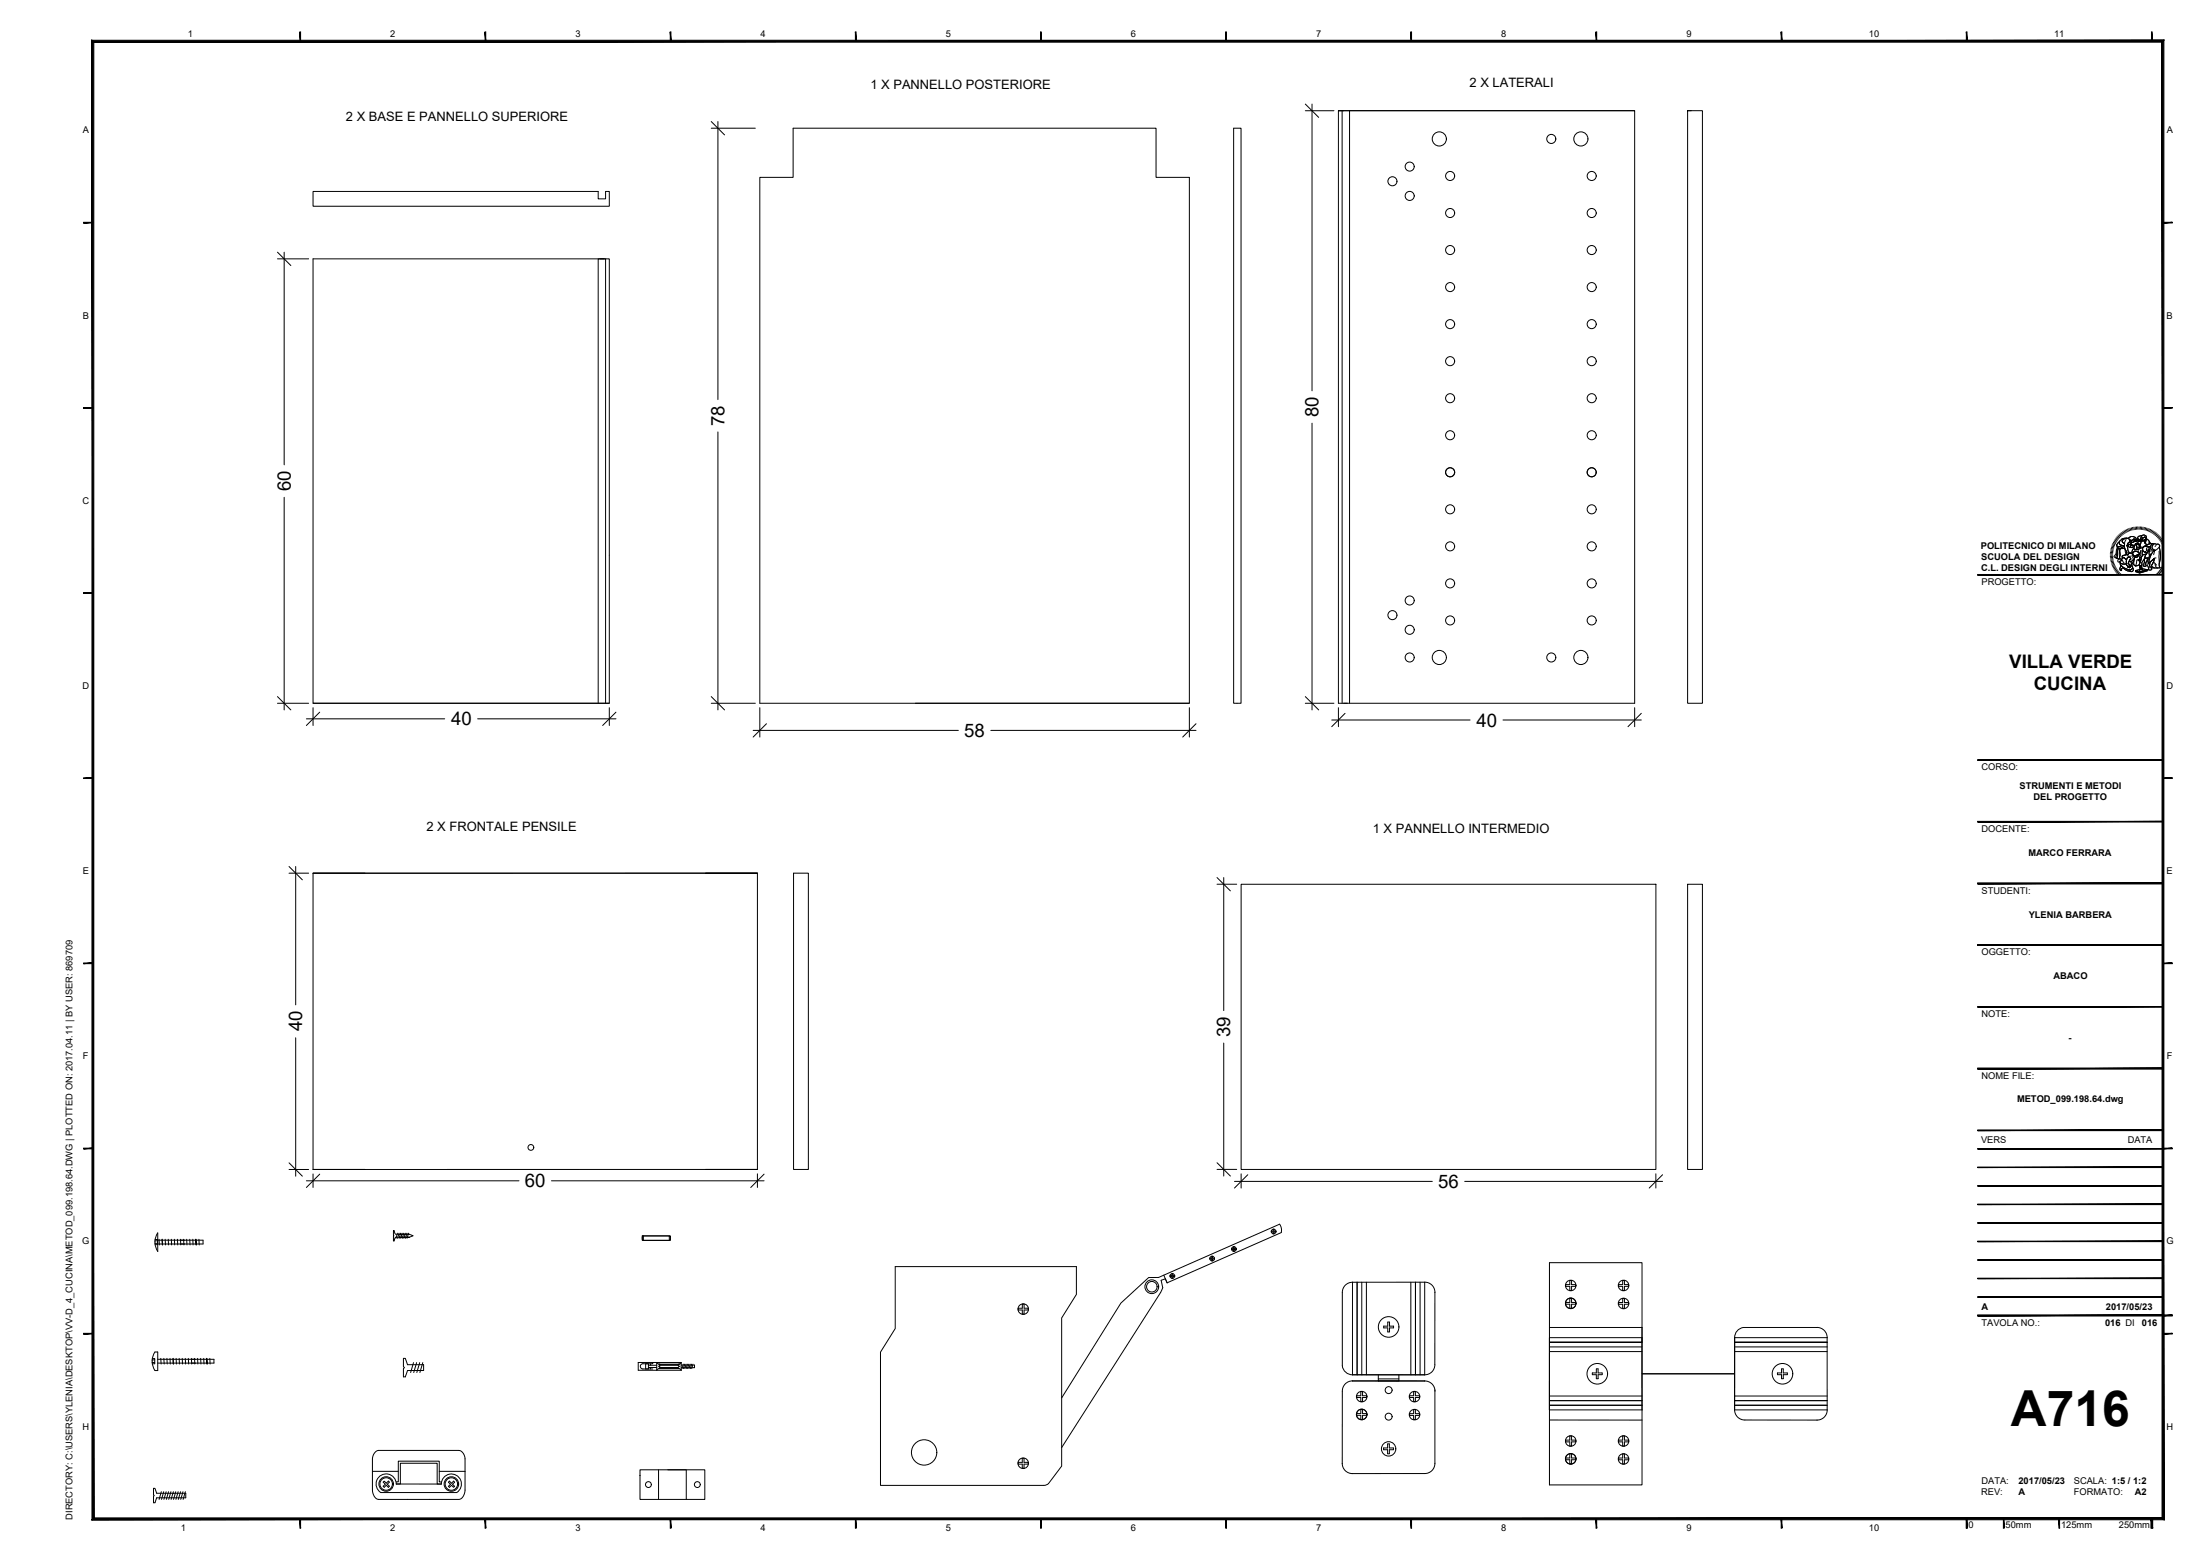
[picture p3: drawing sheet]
<svg xmlns="http://www.w3.org/2000/svg" width="594mm" height="420mm" viewBox="0 0 594 420" stroke-linecap="round" stroke-linejoin="round" font-family="sans-serif">
<!-- layer: VITI E CERNIERE -->
<g fill="none" stroke="#000" stroke-width=".27">
<path d="M41.9 335h.6M41.9 335.7h.6M41.9 334.7h.6v1.4h-.6M42.6 334.9h7.3M42.6 335.9h7.3M42.6 332.9v5a4.5 4.5 0 0 1 0-5zM43 334.6v1.6M43.8 334.6l.1 1.6M44.6 334.6l.1 1.6M45.4 334.6l.1 1.6M46.3 334.6v1.6M47.1 334.6l.1 1.6"/>
<path d="M47.9 334.6l.1 1.6M48.7 334.6l.1 1.6M48.8 334.9h6v1h-6M49.6 334.6l.1 1.6M50.4 334.6l.1 1.6M51.2 334.6l.1 1.6M52.1 334.6v1.6M53 336.2l-.1-1.6 .1 1.6M53.7 334.6l.1 1.6M107.3 333l-.4 1.4M107.8 333l-.4 1.4M107.9 334.1h2.6h-3.7l-.4 1h-.2l.2-1.4-.2-1.4h.2l.4 1h3.7l1.1 .4-1.1 .4"/>
<path d="M107.9 333.3h2.6M108.2 333l-.4 1.4M108.6 333l-.4 1.4M109 333l-.4 1.4M109.5 333l-.4 1.4M109.9 333l-.4 1.4M110.3 333l-.4 1.4M173.4 333.7h7.6v1.2h-7.6zM173.7 333.7h7v1.2h-7M173.7 333.7l-.3 .3v.6l.3 .3M173.7 333.7v1.2M180.7 333.7l.3 .3v.6l-.3 .3"/>
<path d="M326.7 339.7v.3h.5l.1 .4 .1-.4h.5v-.3M326.7 339.7h.5l.1-.5 .1 .5h.5M332.6 337.2h.5v-.5h.2v.5h.5v.2h-.5v.5h-.2v-.5h-.5zM343.3 332.6v-.2h.5l.1-.5 .1 .5h.5v.2M343.3 332.7h.5l.1 .4 .1-.4h.5M241.7 342h49v7.5l-4 6.4v40l-3.8 4.9-1 .3h-44.1v-36l3.9-6.4zM276.1 352.2h.4v1.1l1.1-.1v.5h-1.1v1.1h-.4v-1.1h-1.1v-.4h1.1zM314.3 344.3l.9 2.1M315.2 346.4l30.8-13.6v-.9l-.2-.9-.3-.4-32.6 14.3-2.7 .1-7.5 6.9-16 25.6M315.2 346.4l-.5-1.1-1.2 .4 .5 2-.6 1.3-26.7 41.9M316 344.4h.5l.1-.5 .1 .5 .5 .1-.5 .2v.5l-.2-.1v-.4h-.5M316 344.4v.3"/>
<path d="M362.5 349v19.8a2.74 2.74 0 0 0 2.7 2.4M365.3 346.2a2.74 2.74 0 0 0-2.8 2.8M366.5 346.2v25M367.7 346.2v25M369 346.2v25M374.7 357h.5v1.1h1.1v.5h-1.1v1h-.5v-1h-1v-.5h1zM381 346.2v25M382.2 346.2v25M383.5 346.2v25M384.7 346.2a2.74 2.74 0 0 1 2.8 2.8M387.5 348.9v19.5a2.74 2.74 0 0 1-2.8 2.8M418.4 341h25v60h-25z"/>
<path d="M418.4 358.5h25v4h-25h25M422.8 346.9h1.1v-1.1h.3h.2v1.1h1.1v.3v.1h-1.1v1.1h-.5v-1.1h-1.1zM422.8 351.7h1.1v-1.1h.3h.2v1.1h1.1v.3v.2h-1.1v1l-.5 .1v-1.1h-1.1zM437.1 346.9h1.1v-1.1h.5v1.1h1v.4h-1v1.1h-.5v-1.1h-1.1zM437.1 351.7h1.1v-1.1h.5v1.1h1v.5h-1v1.1h-.5v-1.1h-1.1zM41.1 367.2h.7M41.1 367.9h.7M41.1 366.9h.7v1.4h-.7M41.8 365.1h.8v5h-.8a4.5 4.5 0 0 1 0-5zM42.6 367h10.2M42.6 368.1h10.2M43.4 366.8l.1 1.5"/>
<path d="M44.2 366.8l.1 1.5M45.1 366.8l.1 1.5M45.9 366.8l.1 1.5M46.7 366.8l.1 1.5M47.6 366.8v1.5M48.4 366.8l.1 1.5M49.2 366.8l.1 1.5M50 366.8l.1 1.5M50.9 366.8v1.5M51.7 366.8l.1 1.5M51.7 367h6.1v1.1h-6.1M52.5 366.8l.1 1.5"/>
<path d="M53.4 366.8v1.5M54.2 366.8l.1 1.5M55 366.8l.1 1.5M55.9 368.3l-.1-1.5 .1 1.5M56.7 366.8v1.5M108.9 366.8h.5l.7 1.7h4.3v1.6h-4.3l-.7 1.7h-.5v-2.2l.3-.3-.3-.3zM111.7 367.9l-.8 2.7M112.5 367.9l-.8 2.7M113.3 367.9l-.7 2.7M114.2 367.9l-.8 2.7M174.3 369.7v-1.4h.8v1.4M175.1 369.3h2.2"/>
<path d="M175.1 368.7h2.2M175.7 368.3v.4M175.7 369.3v.4M176.3 369.7l-2.7-.1a.7 .7 0 0 1-.7-.6 .7 .7 0 0 1 .7-.7h2.7v-.4h-4v2.1h11.6M176.3 367.9h7.6M177.9 369.6l5.5-.1 .6 .5M177.9 368.9l.3 .3 4.8 .1M177.9 368.9h.1M177.9 368.4h.1M177.9 368.4h5.4M177.9 368.3l-.6-.4v2.1l.6-.5M178 368.4l.2 .1h4.8"/>
<path d="M183 368.7l-4.8-.1-.3 .3M183 369.4h-4.8l-.2 .1M183.1 368.6l.3 .3M183.1 369.4l.2 .1M183.3 368.4l-.2 .1M183.3 368.9h.1M183.3 368.4h.1M183.4 368.9l-.3 .3M183.9 368.6h3.6v.7h-3.6M183.9 367.9v2.1M184 367.9l-.6 .4M184.5 368.4l-.3 1.2"/>
<path d="M184.9 368.4l-.4 1.2M185.3 368.4l-.4 1.2M185.6 368.4l-.3 1.2M186 368.4l-.3 1.2M186.4 368.4l-.4 1.2M186.8 368.4l-.4 1.2M187.1 368.4l-.3 1.2M365.2 372.9h19.5a2.74 2.74 0 0 1 2.8 2.8M365.2 371.2h19.5M365.2 371.2v-25h19.6l-.1 25M365.2 372.9a2.74 2.74 0 0 0-2.7 2.8v19.5M367.5 375.8h.4v1.1h1.1v.5h-1.1v1h-.4v-1h-1.1v-.5h1.1z"/>
<path d="M372.2 372.3h5.5M372.2 371.2v1.7M377.7 371.2v1.7M380.6 377.4h1.1v1M380.7 376.9v.5M381.7 375.8v1.1h-1.1M381.7 375.8h.5v1.1h1.1v.3v.2h-1.1v1h-.5M387.5 375.3v19.9M418.4 379.5h25M418.4 378.2h25M418.4 377h25M418.4 363.7h25"/>
<path d="M418.4 361.2h25v19.5M418.4 365h25M430 371.2h1.1v1.1M430 370.7v.5M431.1 369.6v1.1h-1.1M431.1 372.3h.5M431.1 369.6h.5M431.5 369.6v1.1h1.1M432.6 371.2h-1.1v1.1M432.6 370.7v.5M443.4 371h25M468.4 379.5h25"/>
<path d="M468.4 362.5h25M468.4 361.2h25v19.5M468.4 378.2h25M468.4 377h25M468.4 363.7h25M468.4 365h25M468.4 361.2v19.5M468.4 361.2a2.73 2.73 0 0 1 2.4-2.7l19.8-.1a2.74 2.74 0 0 1 2.8 2.8M480 371.2h1.1v1.1M480 370.7v.5M481.1 369.6v1.1h-1.1M481.1 372.3h.4"/>
<path d="M481.1 369.6h.4M481.5 369.6v1.1h1.1M482.6 370.7v.5M482.6 371.2h-1.1v1.1M100.6 397.3h7M101.3 392.1l1-.4h21.6a2.26 2.26 0 0 1 1.7 2.2v8.5a2.44 2.44 0 0 1-1.7 2.5h-21.6a2.43 2.43 0 0 1-1.7-2.5v-8.6l.3-1zM118.6 397.3h7M121.4 399.9l.5 .6 .6-.6 .3 .3-.6 .6 .6 .5-.3 .3-.6-.5-.5 .5-.3-.3 .6-.5-.6-.6zM172.8 396.9h17.5v8h-17.5zM177.8 396.9v8M180.3 396.9h5v8M275 394.9h1.1v-1.1h.3h.1v1.1h1.1v.3v.2h-1.1v1h-.4v-1l-1.1-.1z"/>
<path d="M362.5 395.1a2.74 2.74 0 0 0 2.7 2.8M366.4 381.7h1.1v-1.1h.4v1.1h1.1v.5h-1.1v1.1h-.4v-1.1h-1.1zM373.6 391.5h1.1v1M373.6 391v.5M374.7 389.9v1.1h-1.1M374.7 389.9h.5M374.7 392.5h.5M375.2 389.9v1.1h1.1v.3v.2h-1.1v1M380.6 382.2h1.1v1.1M380.7 381.7v.5M381.7 380.6v1.1h-1.1M381.7 380.6h.5v1.1h1.1v.3v.2h-1.1v1.1h-.5"/>
<path d="M384.7 397.9h-19.5M387.5 395.1a2.74 2.74 0 0 1-2.8 2.8M418.4 380.7h25M418.4 383.4l25 .1M422.8 388.9h1.1v-1.1h.3h.2v1.1h1.1v.3v.1h-1.1v1.1h-.5v-1.1h-1.1zM422.8 393.7h1.1v-1.1h.3h.2v1.1h1.1v.3v.2h-1.1v1h-.5v-1h-1.1zM437.1 388.9h1.1v-1.1h.5v1.1h1v.4h-1v1.1h-.5v-1.1h-1.1zM437.1 393.7h1.1v-1.1h.5v1.1h1v.5h-1v1.1h-.5v-1.1h-1.1zM490.6 383.5a2.74 2.74 0 0 0 2.8-2.8h-25a2.74 2.74 0 0 0 2.8 2.7l19.5 .1M41.5 401.9h.3l.5 1.3h7.9v1.2h-7.9l-.5 1.4h-.3v-1.7l.2-.3-.2-.2zM43.6 402.8l-.6 2.1M44.2 402.8l-.6 2.1"/>
<path d="M44.9 402.8l-.6 2.1M45.5 402.8l-.6 2.1M46.2 402.8l-.6 2.1M46.7 403.2h.1M46.8 402.8l-.6 2.1M47.5 402.8l-.6 2.1M48.1 402.8l-.6 2.1M48.8 402.8l-.6 2.1M49.4 402.8l-.6 2.1M50.1 402.8l-.6 2.1M103.5 400.2l.3-.3 .5 .6 .6-.6 .2 .3-.5 .6 .5 .5-.2 .3-.6-.6-.5 .6-.3-.3 .5-.5zM107 400.7h1.1v-5.6h10v5.6h1.1"/>
<path d="M107 400.1h.6v-5.5h11v5.6h.6M107 400.7h12.2M107 400.7a2.73 2.73 0 0 0-4-2.4 2.73 2.73 0 0 0-.2 4.7h20.5a2.72 2.72 0 0 0-.1-4.6 2.72 2.72 0 0 0-4 2.3"/>
<circle cx="327.3" cy="339.8" r=".64"/>
<circle cx="333.2" cy="337.3" r=".64"/>
<circle cx="343.9" cy="332.5" r=".64"/>
<circle cx="276.3" cy="353.5" r="1.42"/>
<circle cx="311" cy="347.4" r="1.86"/>
<circle cx="311" cy="347.4" r="1.42"/>
<circle cx="316.6" cy="344.5" r=".64"/>
<circle cx="375" cy="358.3" r="2.78"/>
<circle cx="424.1" cy="347.1" r="1.42"/>
<circle cx="424.1" cy="351.9" r="1.42"/>
<circle cx="438.4" cy="347.1" r="1.42"/>
<circle cx="438.4" cy="352" r="1.42"/>
<circle cx="367.7" cy="377.1" r="1.42"/>
<circle cx="375" cy="375.4" r=".94"/>
<circle cx="382" cy="377.1" r="1.42"/>
<circle cx="431.3" cy="371" r="2.78"/>
<circle cx="481.3" cy="371" r="2.78"/>
<circle cx="249.5" cy="392.2" r="3.4"/>
<circle cx="276.3" cy="395.1" r="1.42"/>
<circle cx="367.7" cy="381.9" r="1.42"/>
<circle cx="375" cy="391.2" r="1.94"/>
<circle cx="375" cy="382.5" r=".94"/>
<circle cx="382" cy="382" r="1.42"/>
<circle cx="424.1" cy="389.1" r="1.42"/>
<circle cx="424.1" cy="393.9" r="1.42"/>
<circle cx="438.4" cy="389.1" r="1.42"/>
<circle cx="438.4" cy="394" r="1.42"/>
<circle cx="104.3" cy="400.7" r="1.96"/>
<circle cx="104.3" cy="400.7" r="1.69"/>
<circle cx="121.9" cy="400.7" r="1.96"/>
<circle cx="121.9" cy="400.7" r="1.69"/>
<circle cx="175.1" cy="400.9" r=".79"/>
<circle cx="188.3" cy="400.9" r=".79"/>
</g>
<!-- layer: ARREDI -->
<g fill="none" stroke="#000" stroke-width=".27">
<path d="M333.1 34.6h2v155.3h-2zM361.4 29.9h80v160h-80zM361.4 29.9h80M362.4 29.9v160M364.4 29.9v160M455.7 29.9h4v160h-4zM455.7 29.9h1M84.5 51.7h77v2h2v-2h1v4h-80zM162.1 69.9h1M84.5 189.9h80v-120h-80v120h80M161.5 189.9v-120h2v120M247.2 189.9h74v-142h-9v-13.3h-98v13.3h-9v142h116"/>
<path d="M84.5 235.8h120v80h-120zM190.5 235.8h14h-120M214.3 235.8h4v80h-4zM335.1 238.8h112.1v77h-112.1zM455.7 238.8h4v77h-4z"/>
<circle cx="388.7" cy="37.5" r="1.91"/>
<circle cx="418.9" cy="37.5" r="1.22"/>
<circle cx="426.9" cy="37.5" r="1.91"/>
<circle cx="376" cy="48.9" r="1.22"/>
<circle cx="380.7" cy="45" r="1.22"/>
<circle cx="380.7" cy="52.9" r="1.22"/>
<circle cx="391.6" cy="47.5" r="1.22"/>
<circle cx="391.6" cy="57.5" r="1.22"/>
<circle cx="429.8" cy="47.5" r="1.22"/>
<circle cx="429.8" cy="57.5" r="1.22"/>
<circle cx="391.6" cy="67.5" r="1.22"/>
<circle cx="391.6" cy="77.5" r="1.22"/>
<circle cx="429.8" cy="77.5" r="1.22"/>
<circle cx="429.8" cy="67.5" r="1.22"/>
<circle cx="391.6" cy="97.5" r="1.22"/>
<circle cx="391.6" cy="87.5" r="1.22"/>
<circle cx="429.8" cy="97.5" r="1.22"/>
<circle cx="429.8" cy="87.5" r="1.22"/>
<circle cx="391.6" cy="117.5" r="1.22"/>
<circle cx="391.6" cy="107.5" r="1.22"/>
<circle cx="429.8" cy="117.5" r="1.22"/>
<circle cx="429.8" cy="107.5" r="1.22"/>
<circle cx="391.6" cy="127.5" r="1.22"/>
<circle cx="391.6" cy="137.5" r="1.22"/>
<circle cx="429.8" cy="127.5" r="1.22"/>
<circle cx="429.8" cy="137.5" r="1.22"/>
<circle cx="391.6" cy="157.5" r="1.22"/>
<circle cx="391.6" cy="147.5" r="1.22"/>
<circle cx="429.8" cy="147.5" r="1.22"/>
<circle cx="429.8" cy="157.5" r="1.22"/>
<circle cx="376" cy="166.1" r="1.22"/>
<circle cx="380.7" cy="162.1" r="1.22"/>
<circle cx="380.7" cy="177.5" r="1.22"/>
<circle cx="380.7" cy="170.1" r="1.22"/>
<circle cx="388.7" cy="177.5" r="1.91"/>
<circle cx="391.6" cy="167.5" r="1.22"/>
<circle cx="418.9" cy="177.5" r="1.22"/>
<circle cx="426.9" cy="177.5" r="1.91"/>
<circle cx="429.8" cy="167.5" r="1.22"/>
<circle cx="143.4" cy="309.8" r=".78"/>
</g>
<!-- layer: G-ANNO-LOGO -->
<g fill="none" stroke="#000" stroke-width=".27">
<path d="M569.8 149.9h.7M569.8 149.5l.7 .1M569.9 149.2h.7M569.9 148.8l.7 .1M570 148.5l.6 .1M570 148.1l.7 .2M570.1 147.8l.7 .2M570.2 147.4l.7 .3M570.4 147.1l.6 .2M570.5 146.8l.6 .2M570.5 150.2h-.7M570.5 150.5l-.6 .1"/>
<path d="M570.6 150.9l-.7 .1M570.6 151.2l-.6 .1M570.7 146.4l.6 .4M570.7 151.5l-.7 .2M570.8 151.8l-.7 .2M570.8 146.1l.6 .4M570.9 152.1l-.7 .2M571 152.4l-.6 .3M571 145.8l.6 .4M571.1 152.7l-.6 .3M571.2 145.5l.6 .4M571.3 153l-.7 .3"/>
<path d="M571.4 153.3l-.6 .3M571.4 145.2l.6 .5M571.6 153.6l-.6 .3M571.7 145l.5 .4M571.7 147.5l.7 .1a.85 .85 0 0 0 1.3-.1l.1 .6h-1a.79 .79 0 0 1-1.1-.5zM571.8 147.5v.5M571.8 153.9l-.6 .3M571.9 144.7l.5 .5M571.9 148l-.3 .6-.1 1.4-.3 .6 .4 .1M571.9 154.1l-.5 .4M572 146.5l.4-.2-.1 .3a.83 .83 0 0 0 1 .8l.3 .1-.5 .3-1-.1a.51 .51 0 0 1-.5-.5 .51 .51 0 0 1 .3-.5zM572.1 148.1h.5l-.2 .5 .1 1.2-.1 1-.2 .1a.44 .44 0 0 1-.5-.1 .44 .44 0 0 1 .1-.6l.1-1.6z"/>
<path d="M572.1 144.4l.5 .5M572.1 154.4l-.5 .4M572.2 148.1l-.3 .4-.1 1.4-.2 .8 .7 .2M572.4 154.6l-.5 .5M572.4 144.2l.5 .5M572.4 151.6v.1a1.23 1.23 0 0 0 1.8 .5M572.4 146.1l.7-.6 1.3-.2a1 1 0 0 0-1.3 1l.6 .4v.8l-.6-.2a.67 .67 0 0 1-.8-.7zM572.5 152l.6 .3 1.1-.1 .4 .7-.1 .2 .3-.2 .2 .4-.1-.5 .3 .4-.1-.5 .4 .2-.8-.7 .3-.7 .4 .1 .3 1a.88 .88 0 0 1-.2 1.2 .88 .88 0 0 1-1.2-.1l-1.6-1zM572.5 152l.1 .6 .8 .6 1.9 .9M572.6 154.9l-.5 .4M572.6 148.1h1.2l.5 1.2v.4l-.4 .2a.61 .61 0 0 0-.8 .7l.2 .1-.4 .4a.55 .55 0 0 1-.5-.8v-1.7zM572.6 148.1l-.2 .6v2.2"/>
<path d="M572.7 144l.4 .5M572.7 152.7l1.6 1a1.02 1.02 0 0 0 1.6-.4 .66 .66 0 0 1 0 .9 .66 .66 0 0 1-.9 0l-1.3-.5a.44 .44 0 0 0-.5-.3 .44 .44 0 0 0-.4 .4l.1 .2-.3 .1a.91 .91 0 0 1 0-1.3zM572.7 152.7l-.1 .2a.82 .82 0 0 0 0 1.2l.4-.2-.3-.2a.51 .51 0 0 1 .5-.3 .51 .51 0 0 1 .5 .3l.9 .5a1.04 1.04 0 0 0 1.5-.2l-.2-.7M572.8 155.1l-.4 .5M572.9 151.1a.5 .5 0 0 0-.8-.1 .5 .5 0 0 0 .1 .8 .61 .61 0 0 1 .5-.4 .61 .61 0 0 1 .6 .3l.3 .2M573 143.7l.4 .6M573.1 155.3l-.5 .5M573.1 150.8l.4-.3 .2 .2a.73 .73 0 0 1 .5 1v.5a1.2 1.2 0 0 1-1.8-.5l.6-.3-.1-.3zM573.1 150.1l1.2-.4 .3 .1 .2-.4 .5-.1 .6 .2 .2 .4a.98 .98 0 0 1 .1 1.2 .98 .98 0 0 1-1.2 .4l.1-.2a.47 .47 0 0 0 0-.8 .47 .47 0 0 0-.7 .3l-.2 .4-.7-.7a.29 .29 0 0 1-.4 .1 .29 .29 0 0 1 0-.5zM573.2 143.5l.4 .6M573.3 145.8a1 1 0 0 1 1-.5 1 1 0 0 1 .8 .9l-.3 .4a1 1 0 0 0-.2 1.5 .96 .96 0 0 0 .7 1.2l-.5 .1-.1 .4a.37 .37 0 0 1-.5-.2 .37 .37 0 0 1 .1-.4l-.6-1.3v-1.2l-.6-.4zM573.3 155.5l-.4 .5"/>
<path d="M573.4 150.4l.8 .8M573.5 150.5l-.5 .5v.4M573.5 143.3l.4 .6M573.6 155.7l-.4 .5M573.7 148.1l-2-.1-.3 1.5-.5 .8 .2 .3M573.9 143.2l.3 .6M573.9 155.9l-.4 .5M573.9 148.4l.2 1.4M574.1 145.7l-.4 1 .1 1.5 .4 .7 .2 1 .3-.1 .1-.4 .5-.1a1.04 1.04 0 0 1-.8-1.4 1.48 1.48 0 0 1 .6-1.7 1.04 1.04 0 0 0-1.4-.9l-.7 .3-.6 .5-.1 .5a.81 .81 0 0 0 1 .8l.3 .1-.5 .3-.5-.2-.5 .1a.51 .51 0 0 1-.5-.5 .51 .51 0 0 1 .3-.5l.4-.4M574.1 156l-.3 .6M574.2 143l.3 .6M574.3 149.7l-.4 .2a.6 .6 0 0 0-.8 .7l.2 .1"/>
<path d="M574.4 145.3a.87 .87 0 0 0-1 .2 .87 .87 0 0 0-.1 1l.4 .2M574.4 156.2l-.3 .6M574.5 150.6a.45 .45 0 0 1 .6-.1 .45 .45 0 0 1 .1 .6l-.5 1.1 .8 .7-.4-.2 .1 .5-.3-.4 .1 .5-.2-.4-.3 .2 .1-.2-.4-.5v-1zM574.5 142.9l.3 .6M574.6 150.5a.47 .47 0 0 1 .7 .1 .47 .47 0 0 1-.2 .7l-.4 .9 .8 .7-.4-.2 .1 .5-.3-.4 .1 .5-.2-.4-.3 .3 .1-.2-.4-.6v-1.2zM574.6 146.7l1-.4-.1 .5-1.2 .5zM574.6 147.2l.8-.3 .3 .2-.4 .3 .2 .4a.61 .61 0 0 1-.9-.6zM574.7 147.2a.57 .57 0 0 0 .8 .6M574.7 156.3l-.3 .6M574.8 145.4l.7-.5 1 .2a.3 .3 0 0 1 .3 .3 .3 .3 0 0 1-.4 .2l-.2-.1-.6 .4-.5-.1M574.8 142.7l.3 .7M574.9 145.1l1.1-.2 .7 .4a.22 .22 0 0 1 .1 .2 .22 .22 0 0 1-.2 .2l-.4-.2-.7 .4-.8-.5z"/>
<path d="M575 156.4l-.2 .7M575.1 145.7l.6 .2 .6-.4 .3 .2-.2 .5-.4 .3-.5-.2-.5 .1zM575.2 142.6l.2 .7M575.3 149.3l.6 .2 .4 .7a.76 .76 0 0 1-.3 1.1M575.3 156.5l-.2 .7M575.4 147.2h.8l-.2 .2a.38 .38 0 0 1-.4 .5 .38 .38 0 0 1-.3-.6zM575.4 151.6l.3 1a.79 .79 0 0 1 0 1 .79 .79 0 0 1-.8 .3M575.4 146.9l.3 .2M575.5 150.2l-.8 .2M575.5 146.6v.2l-1.1 .5M575.5 142.5l.2 .7M575.6 146.3l-.4 .5"/>
<path d="M575.6 156.6l-.1 .7M575.7 149.9l.7 .5M575.8 147.2a.34 .34 0 0 0-.5 .3 .34 .34 0 0 0 .5 .3 .34 .34 0 0 0 .2-.4l.2-.2-.6 .1M575.8 150.3a.7 .7 0 0 1 .2 1 .7 .7 0 0 1-1 .2M575.9 149.5v-.2l.6-.5 1 .3 .1 .2a.27 .27 0 0 1 .1 .5 .27 .27 0 0 1-.4 0l-1 .4 .6 .4 .4-.3 .4-.8-.2-.4-1.1-.3-.5 .7h-.2l.2-1.1 .3-.3 .2 .2h1.1l.5-.3v-.4l.6 .2v.5a.61 .61 0 0 1-.2 .9l.2 .8-.3 .4-.5 .3-.1 .4-.4 .1 .3 .2 .3-.1-.1 .4 .2-.2-.3 1.1a.96 .96 0 0 1-1.5-.1l-.4-.4 .4-.5 .2-1.1M575.9 149.3l.6-.5 .5 .1 .6 .4a.32 .32 0 0 1 .1 .4 .32 .32 0 0 1-.5 .1l-.3 .1a.49 .49 0 0 1-.5 .4 .49 .49 0 0 1-.4-.5zM575.9 142.4l.1 .7M575.9 152.1l.8 .7M576 156.7l-.2 .7M576.1 146.2v.1M576.2 145.8l.1 .1M576.2 151.5v1"/>
<path d="M576.2 148.1a1.29 1.29 0 0 0-.5 1.3M576.2 142.4l.1 .6M576.2 145.9h.1M576.3 156.8l-.1 .7M576.3 150.2l1.2-.4-.2 .5-.4 .2-.5-.1zM576.3 151l-.3 .9-.4 .4M576.4 150.3v.1M576.6 146l.7-.1a.23 .23 0 0 1 .3 .2 .23 .23 0 0 1-.3 .3zM576.6 142.3l.1 .7M576.6 145.7l-.2 .5-.4 .3-.5-.2-.5 .1M576.6 146.9l.8-.2 .3 .2 .3 .8a.23 .23 0 0 1 0 .3 .23 .23 0 0 1-.4 0 .23 .23 0 0 1 .1-.3l-.1-.7a.44 .44 0 0 0-.7-.2 .44 .44 0 0 0 0 .7l.1 .1a.43 .43 0 0 1 .1 .5 .43 .43 0 0 1-.4 .3l-.6-.3zM576.6 156.8l-.1 .7"/>
<path d="M576.7 154.1l2-.5 1.1 .2-2 .6zM576.7 154.1l1.1 .3v.3l-1.1-.3zM576.9 146.8l.7 .1 .1 .5a.64 .64 0 0 1 0 .7 .64 .64 0 0 1-.7 .2zM576.9 142.3l.1 .7M576.9 156.9v.6M577 145.9v-.3a.52 .52 0 0 1 .8 .5l-.2 .1M577 151.2l-.3 1.6 1-.2M577 150.3v.1M577 145.6a.53 .53 0 0 1 .8 .5l-.2 .1-.2-.3v.1l-.4-.1zM577.1 150l.1 .1M577.1 150.2l.1 .1M577.1 150v.1"/>
<path d="M577.2 147.1h.1M577.3 147l-.2 .1M577.3 156.9l-.1 .7M577.3 142.3v.6M577.3 146a.45 .45 0 0 0-.7 .1h.2a.37 .37 0 0 0 .4 .3 .37 .37 0 0 0 .4-.3l-.2-.2v.2M577.4 148.4v.6M577.4 151.1h.3l.2-.5 .4-.2-.4 1.3v-.4l-.3 .1zM577.5 149.8l-.2 .5-.4 .2-.5-.3M577.5 146.9l.2 .3-.1 .1M577.6 156.9v.7M577.6 147a.43 .43 0 0 0-.7-.2 .43 .43 0 0 0 0 .7 .49 .49 0 0 1 0 .9 .49 .49 0 0 1-.7-.5l.4-.9 .7-.4 .4 .3 .3 .8a.24 .24 0 0 1-.1 .4 .24 .24 0 0 1-.3-.3M577.6 142.3v.6"/>
<path d="M577.7 147.4h-.2M577.7 147.2a.41 .41 0 0 1-.1 .6 .41 .41 0 0 1-.5-.1h-.1M577.7 148.1l-.3 .2h-.4M577.8 154.4l2-.6v.3l-2 .6zM577.8 154.4v.3M577.8 146.1l.1-.1a.97 .97 0 0 1 0 1.2M577.9 150.6h.1M577.9 151.2l-.1 .5 .2-.2M577.9 156.9v.7M577.9 145.6l.1 .5M578 147.6l-.1-.4a.85 .85 0 0 0 0-1.2l-.5-.4a.45 .45 0 0 1-.1-.6 .45 .45 0 0 1 .5-.2 .27 .27 0 0 1 .5-.1 .27 .27 0 0 1-.1 .4v1.2l.2-.1v-.5a.4 .4 0 0 0 .3 .4 .4 .4 0 0 0 .5-.2l-.1 .7 .2-.1 .4 .6-1.1 .7M578 142.3l-.1 .6"/>
<path d="M578 151l-.1 .2-.1-.2M578 148.6l-.1 1.4M578 147.9l.5 .2M578.1 152.7l.2-.1 .1 1.1-.2-.6-.4 .7zM578.2 149.8l-.4 .4v.4M578.2 156.8l.1 .7M578.3 150.4l-.4 .2-.2 .5-.4 .1 .3 .2 .2-.1M578.3 148.7l-.4 .9M578.3 142.3v.7M578.4 144.7h-.5a.61 .61 0 0 0-.7 .8M578.4 144.6l.7-.1 .5 .5v.8l-.4 .9v-.8l.2-.4a.36 .36 0 0 0-.1-.5 .36 .36 0 0 0-.5 .1l-.2 .1-.2 1-.2 .1-.1-.9zM578.4 145.7l.3 .4 .5-.2"/>
<path d="M578.4 144.6l.7-.1 .5 .5v.8l-.4 .9 .2-1.3a.3 .3 0 0 0-.1-.4 .3 .3 0 0 0-.4 .1l-.3 .1-.2 1-.2 .1-.1-.9zM578.5 156.8l.2 .7M578.6 147.8l.2-.1a1.61 1.61 0 0 1 1.9 .2l-.3 .8a1.01 1.01 0 0 1-1.2 .6l-.6-.8zM578.6 145.2l.4-.1a.29 .29 0 0 1 .4 0 .29 .29 0 0 1 0 .4l-.2 .4a.4 .4 0 0 1-.4 .2 .4 .4 0 0 1-.4-.4zM578.6 145.5h.2M578.6 149.8l.9-.1-.7 1.6a1.56 1.56 0 0 0-.5 1.4h-.2l-.2 .6-.2-1zM578.6 149.8l-.9 2.6 .2 .9-.1 .9 .4-1.1 .3 .9-.2-1.4-.4 .7M578.7 142.3l-.1 .7M578.7 145.9l.1 .1M578.7 148.8a.64 .64 0 0 0-.1 1l1-.2 .4-.5M578.7 145.5v.1M578.8 145.8h.1"/>
<path d="M578.9 156.8l.1 .6M579.1 142.4l-.2 .7M579.1 145.6l.2 .1M579.1 150.8l.8-.1-.5 1.3 .2 .7-.4 .2-.4-.1zM579.1 145.7h.1M579.2 156.7l.1 .6M579.3 146.5l.4 .6M579.4 148.9v.1M579.4 142.5l-.2 .6M579.4 147.4v-.1a2.35 2.35 0 0 1 1.9-.5l-.7 1zM579.5 149.7l-.7 1.6a1.3 1.3 0 0 0-.4 1.4h-.1M579.5 156.6l.2 .7"/>
<path d="M579.5 148.9h-.3M579.6 145.5a1.28 1.28 0 0 1 .9 1l.3 .3-.4 .1a.63 .63 0 0 1-.8 .1 .63 .63 0 0 1-.2-.9zM579.6 145.5l.5 .4 .4 .6M579.6 149.2h-.1M579.7 142.6l-.1 .6M579.8 156.5l.2 .6M579.8 153.8v.3l-2 .6-1.1-.3v-.3l1.1 .3 2-.6a5.9 5.9 0 0 0-3.1 .3M580.1 142.7l-.2 .6M580.1 156.4l.3 .6M580.1 148.8h.3l-.1 .8a.65 .65 0 0 1-.4 1.1l-.8 .1 .3-1.1zM580.2 148.5l-.1 .4M580.2 147.6h.3l.2 .4"/>
<path d="M580.2 146.4l.5 .4M580.3 150.6l-.4 .1a.74 .74 0 0 0-.7 .2 .74 .74 0 0 0-.1 .8l-.3 1.1 .4 .1a.43 .43 0 0 0 .2-.7l.5-1.5M580.3 152l-.1 .3 .3 .1M580.4 156.3l.3 .6M580.4 142.8l-.2 .7M580.4 148.8v1.3l-.3 .9a1.81 1.81 0 0 0-.1 2.1l.2 .2M580.6 151.8l1.1-1-.5 1.6a1.26 1.26 0 0 0-.2 1.4h-.1a.46 .46 0 0 1-.7 .1 .46 .46 0 0 1 .1-.7zM580.6 147.8a1.05 1.05 0 0 1 1.7-.8 .56 .56 0 0 1 .8 .2 .56 .56 0 0 1-.2 .8l-.3 .2a1.09 1.09 0 0 1-1.9-.2M580.7 148l-.6 .7a.58 .58 0 0 1-.4 .6 .58 .58 0 0 1-.6-.3h-.2a.75 .75 0 0 1 0-1.3l.5-.2a.33 .33 0 0 1 .4 .2 .33 .33 0 0 1-.2 .4l.1 .2a.24 .24 0 0 0 .1 .3 .24 .24 0 0 0 .3-.2l.2-.3-.1-.5-.7-.2-.8 .4-.1 .5M580.7 149.5v.6M580.7 156.1l.3 .6M580.7 143l-.3 .6"/>
<path d="M581 156l.3 .5M581.1 143.1l-.4 .6M581.1 148.7l-.9 .1M581.2 152.9l.6 .5M581.3 155.8l.3 .6M581.4 143.3l-.4 .6M581.4 146.8l-1.1 .1-.9 .5M581.5 155.6l.4 .6M581.6 151.7l.8 .9M581.6 148.7a6.5 6.5 0 0 0-1.4 3.5l1.5-1.4 .5-.1M581.6 146.8l.8 .2a.5 .5 0 0 1 .6 .1 .5 .5 0 0 1 0 .7l.3 1a7.9 7.9 0 0 1-.3 3.7l.3 .8h-2.4l.8-2.5-1.5 1.3a5.8 5.8 0 0 1 1.5-3.4l.4-.1a.93 .93 0 0 1-1-.7 .93 .93 0 0 1 .5-1.1zM581.6 146.8a.91 .91 0 0 0-.5 1.1 .91 .91 0 0 0 1 .7"/>
<path d="M581.7 143.5l-.4 .6M581.7 150.8l-.5 1.6a1.22 1.22 0 0 0-.2 1.4h-.1a.46 .46 0 0 1-.7 .1 .46 .46 0 0 1 .1-.7l.3-1.4M581.8 155.4l.4 .5M581.8 148.7l-.2 1.1M581.9 152.2l.3 .8 .4 .4M582 143.7l-.4 .5M582 155.2l.5 .5M582.2 147.3l-.3 .3M582.3 143.9l-.5 .5M582.3 155l.5 .5M582.5 144.1l-.4 .5M582.5 154.8l.5 .4"/>
<path d="M582.7 154.5l.6 .5M582.8 144.4l-.5 .5M582.9 154.3l.6 .4M583 148.9l.1 3.3M583 144.6l-.4 .5M583.1 147.8a9.9 9.9 0 0 1 0 4.9l.2 .6h-2.4M583.1 154l.6 .4M583.3 144.9l-.5 .4M583.3 153.7l.6 .4M583.5 145.2l-.5 .4M583.5 153.5l.6 .3M583.7 153.2l.6 .3"/>
<path d="M583.7 145.5l-.5 .4M583.8 152.9l.6 .3M583.9 145.7l-.5 .4M583.9 152.6l.7 .3M584.1 152.3l.6 .2M584.1 146.1l-.6 .3M584.2 152l.6 .2M584.3 151.7l.6 .1M584.3 146.4l-.6 .3M584.3 151.4l.7 .1M584.4 151l.7 .1M584.4 150.7l.7 .1"/>
<path d="M584.5 146.7l-.7 .3M584.5 150.4h.6M584.5 150.1h.7M584.6 147l-.6 .3M584.7 147.3l-.6 .3M584.8 147.7l-.6 .2M584.9 148l-.6 .2M585 148.4l-.7 .1M585.1 148.7l-.7 .1M585.1 149.1l-.7 .1M585.1 149.4l-.6 .1M585.2 149.8h-.7"/>
</g>
<!-- layer: G-ANNO-TTLB -->
<g fill="#fff" stroke="#fff" stroke-width=".27">
<path d="M559.1 155.2l30.7 4.3-5.7-4.3zM559.1 155.2l30.7 4.3h-30.7z"/>
<path d="M584.1 140.7h5.7l-5.7 14.5zM589.8 140.7l-5.7 14.5 5.7 4.3z"/>
</g>
<path d="M559.1 155.2h25v-14.5h5.7v18.8h-30.7z" fill="none" stroke="#fff" stroke-width=".27"/>
<g fill="#000" stroke="#000" stroke-width=".27">
<path d="M24.8 10.9l.5 399v-398.5zM24.8 10.9l.5 399-.5 .5zM25.3 409.9l-.5 .5 559-.5zM24.8 410.4l559-.5 .5 .5zM583.8 11.4v398.5l.5 .5zM584.3 10.9v399.5l-.5-399zM25.3 11.4h558.5l.5-.5zM24.8 10.9h559.5l-559 .5z"/>
<path d="M81 8.6l.2 2.5v-2.5zM81 8.6l.2 2.5h-.2z"/>
<path d="M131 8.6l.2 2.5v-2.5zM131 8.6l.2 2.5h-.2z"/>
<path d="M181 8.6l.2 2.5v-2.5zM181 8.6l.2 2.5h-.2z"/>
<path d="M231 8.6l.2 2.5v-2.5zM231 8.6l.2 2.5h-.2z"/>
<path d="M281 8.6l.2 2.5v-2.5zM281 8.6l.2 2.5h-.2z"/>
<path d="M331 8.6l.2 2.5v-2.5zM331 8.6l.2 2.5h-.2z"/>
<path d="M381 8.6l.2 2.5v-2.5zM381 8.6l.2 2.5h-.2z"/>
<path d="M431 8.6l.2 2.5v-2.5zM431 8.6l.2 2.5h-.2z"/>
<path d="M481 8.6l.2 2.5v-2.5zM481 8.6l.2 2.5h-.2z"/>
<path d="M531 8.6l.2 2.5v-2.5zM531 8.6l.2 2.5h-.2z"/>
<path d="M581 8.6l.2 2.5v-2.5zM581 8.6l.2 2.5h-.2z"/>
<path d="M22.6 60.2h2.5v-.2zM22.6 60h2.5l-2.5 .2z"/>
<path d="M584.1 60v.2l2.5-.2zM584.1 60.2l2.5-.2v.2z"/>
<path d="M22.6 110.2h2.5v-.2zM22.6 110h2.5l-2.5 .2z"/>
<path d="M584.1 110v.2l2.5-.2zM584.1 110.2l2.5-.2v.2z"/>
<path d="M534.1 155.3h50v-.2zM534.1 155.1h50l-50 .2z"/>
<path d="M22.6 160.2h2.5v-.2zM22.6 160h2.5l-2.5 .2z"/>
<path d="M584.1 160v.2l2.5-.2zM584.1 160.2l2.5-.2v.2z"/>
<path d="M22.6 210.2h2.5v-.2zM22.6 210h2.5l-2.5 .2z"/>
<path d="M534.1 205.3h50v-.2zM534.1 205.1h50l-50 .2z"/>
<path d="M584.1 210v.2l2.5-.2zM584.1 210.2l2.5-.2v.2z"/>
<path d="M534.1 238.5v.1l50-.1zM534.1 238.6l50-.1v.1z"/>
<path d="M534.1 222h50v-.2zM534.1 221.8h50l-50 .2z"/>
<path d="M534.1 238.6h50v-.1zM534.1 238.5h50l-50 .1z"/>
<path d="M534.1 255.1v.2l50-.2zM534.1 255.3l50-.2v.2z"/>
<path d="M534.1 255.1v.2l50-.2zM534.1 255.3l50-.2v.2z"/>
<path d="M534.1 255.1v.2l50-.2zM534.1 255.3l50-.2v.2z"/>
<path d="M534.1 255.1v.2l50-.2zM534.1 255.3l50-.2v.2z"/>
<path d="M22.6 260.2h2.5v-.2zM22.6 260h2.5l-2.5 .2z"/>
<path d="M534.1 271.8v.2l50-.2zM534.1 272l50-.2v.2z"/>
<path d="M584.1 260v.2l2.5-.2zM584.1 260.2l2.5-.2v.2z"/>
<path d="M534.1 288.5v.1l50-.1zM534.1 288.6l50-.1v.1z"/>
<path d="M534.1 288.5v.1l50-.1zM534.1 288.6l50-.1v.1z"/>
<path d="M22.6 310.2h2.5v-.2zM22.6 310h2.5l-2.5 .2z"/>
<path d="M534.1 315.1h50zM534.1 315.3l50-.2z"/>
<path d="M534.1 310.1h50zM534.1 310.3l50-.2z"/>
<path d="M534.1 305.1v.2l50-.2zM534.1 305.3l50-.2v.2z"/>
<path d="M584.1 310v.2l2.5-.2zM584.1 310.2l2.5-.2v.2z"/>
<path d="M534.1 335.1h50zM534.1 335.3l50-.2z"/>
<path d="M534.1 330.2h50zM534.1 330.3l50-.1z"/>
<path d="M534.1 325.1h50zM534.1 325.3l50-.2z"/>
<path d="M534.1 320.1h50zM534.1 320.3l50-.2z"/>
<path d="M534.1 355.1v.2l50-.2zM534.1 355.3l50-.2v.2z"/>
<path d="M534.1 355.1v.2l50-.2zM534.1 355.3l50-.2v.2z"/>
<path d="M534.1 350.2h50zM534.1 350.3l50-.1z"/>
<path d="M534.1 345.1h50zM534.1 345.3l50-.2z"/>
<path d="M534.1 340.2h50zM534.1 340.3l50-.1z"/>
<path d="M584.1 355.3h2.5v-.2zM584.1 355.1h2.5l-2.5 .2z"/>
<path d="M584.1 355.3h2.5v-.2zM584.1 355.1h2.5l-2.5 .2z"/>
<path d="M22.6 360.2h2.5v-.2zM22.6 360h2.5l-2.5 .2z"/>
<path d="M584.1 360v.2l2.5-.2zM584.1 360.2l2.5-.2v.2z"/>
<path d="M81 410.1l.2 2.5v-2.5zM81 410.1l.2 2.5h-.2z"/>
<path d="M131 410.1l.2 2.5v-2.5zM131 410.1l.2 2.5h-.2z"/>
<path d="M181 410.1l.2 2.5v-2.5zM181 410.1l.2 2.5h-.2z"/>
<path d="M231 410.1l.2 2.5v-2.5zM231 410.1l.2 2.5h-.2z"/>
<path d="M281 410.1l.2 2.5v-2.5zM281 410.1l.2 2.5h-.2z"/>
<path d="M331 410.1l.2 2.5v-2.5zM331 410.1l.2 2.5h-.2z"/>
<path d="M381 410.1l.2 2.5v-2.5zM381 410.1l.2 2.5h-.2z"/>
<path d="M431 410.1l.2 2.5v-2.5zM431 410.1l.2 2.5h-.2z"/>
<path d="M481 410.1l.2 2.5v-2.5zM481 410.1l.2 2.5h-.2z"/>
<path d="M531 410.1v2.5h.2zM531 410.1h.2v2.5z"/>
<path d="M531 410.1l.2 2.5v-2.5zM531 410.1l.2 2.5h-.2z"/>
<path d="M541 410.1l.2 2.5v-2.5zM541 410.1l.2 2.5h-.2z"/>
<path d="M556 410.1l.2 2.5v-2.5zM556 410.1l.2 2.5h-.2z"/>
<path d="M581 410.1l.2 2.5v-2.5zM581 410.1l.2 2.5h-.2z"/>
<path d="M580.8 410.1l.5 2.5v-2.5zM580.8 410.1l.5 2.5h-.5z"/>
</g>
<!-- layer: QUOTE -->
<g fill="none" stroke="#000" stroke-width=".27">
<path d="M192.1 34.6h11.9M193.9 32.8v75.1M352.5 29.9h7.7M354.3 28.1v77.4M74.9 69.9h8.4M76.7 68.1v57.4M193.9 116.6v75.1M354.3 114.3v77.4M76.7 134.3v57.4M74.9 189.9h8.4M82.7 194.1h37.4M84.5 191.1v4.8"/>
<path d="M129 194.1h37.3M164.5 191.1v4.8M192.1 189.9h11.9M203.4 197.2h55.4M205.2 191.1v7.9M267.6 197.2h55.4M321.2 191.1v7.9M352.5 189.9h7.7M359.6 194.4h37.4M361.4 191.1v5.1M405.9 194.4h37.3M441.4 191.1v5.1"/>
<path d="M78 235.8h5.3M79.8 234v37.3M328.6 238.8h5.4M330.5 237v35.9M79.8 280.2v37.4M330.5 281.6v36M78 315.8h5.3M82.7 318.8h57.5M84.5 317v3.6M148.9 318.8h57.4M204.5 317v3.6M328.6 315.8h5.4"/>
<path d="M333.4 319h53.4M335.1 317v3.8M395.5 319h53.5M447.1 317v3.8"/>
</g>
<!-- layer: 0 -->
<g fill="none" stroke="#000" stroke-width=".27">
<path d="M192.1 32.8l3.6 3.6M352.5 28.1l3.6 3.6M74.9 68.1l3.6 3.6M74.9 188.1l3.6 3.6M86.3 192.3l-3.6 3.6M166.3 192.3l-3.6 3.6M192.1 188.1l3.6 3.6M207 195.4l-3.6 3.6M323 195.4l-3.6 3.6M352.5 188.1l3.6 3.6M363.2 192.6l-3.6 3.6M443.2 192.6l-3.6 3.6"/>
<path d="M78 234l3.6 3.6M328.6 237l3.6 3.6M78 314l3.6 3.6M86.3 317l-3.6 3.6M206.3 317l-3.6 3.6M328.6 314l3.6 3.6M336.9 317.2l-3.5 3.6M449 317.2l-3.7 3.6"/>
</g>
<!-- layer: QUOTE -->
<g fill="#fff" stroke="#fff" stroke-width=".27">
<path d="M74.5 127v5.8h4.4zM74.5 127h4.4v5.8z"/>
<path d="M121.5 191.9v4.4l6-4.4zM121.5 196.3l6-4.4v4.4z"/>
<path d="M191.7 109.3v5.9h4.4zM191.7 109.3h4.4v5.9z"/>
<path d="M260.2 195v4.4l5.9-4.4zM260.2 199.4l5.9-4.4v4.4z"/>
<path d="M352.1 107v5.8h4.4zM352.1 107h4.4v5.8z"/>
<path d="M398.4 192.2v4.4l6-4.4zM398.4 196.6l6-4.4v4.4z"/>
<path d="M77.6 272.8v6h4.4zM77.6 272.8h4.4v6z"/>
<path d="M141.6 316.6v4.4l5.9-4.4zM141.6 321l5.9-4.4v4.4z"/>
<path d="M328.2 274.3v5.9h4.4zM328.2 274.3h4.4v5.9z"/>
<path d="M388.2 316.8v4.4l5.9-4.4zM388.2 321.2l5.9-4.4v4.4z"/>
</g>
<text font-size="13.4" x="543" y="385">A716</text>
<g font-size="5">
<text x="356.1" y="112.7" transform="rotate(-90 356.1 112.7)">80</text>
<text x="195.6" y="115.1" transform="rotate(-90 195.6 115.1)">78</text>
<text x="78.5" y="132.7" transform="rotate(-90 78.5 132.7)">60</text>
<text x="542.6" y="180.3">VILLA VERDE</text>
<text x="549.2" y="186.4">CUCINA</text>
<text x="121.8" y="195.9">40</text>
<text x="398.7" y="196.2">40</text>
<text x="260.4" y="199">58</text>
<text x="81.6" y="278.5" transform="rotate(-90 81.6 278.5)">40</text>
<text x="332.2" y="280.1" transform="rotate(-90 332.2 280.1)">39</text>
<text x="141.8" y="320.6">60</text>
<text x="388.4" y="320.8">56</text>
</g>
<g font-size="3.5">
<text x="396.8" y="23.4">2 X LATERALI</text>
<text x="235" y="24.1">1 X PANNELLO POSTERIORE</text>
<text x="93.4" y="32.7">2 X BASE E PANNELLO SUPERIORE</text>
<text x="115.2" y="224.5">2 X FRONTALE PENSILE</text>
<text x="370.7" y="225">1 X PANNELLO INTERMEDIO</text>
</g>
<g font-size="2.5">
<text x="50.7" y="10">1</text>
<text x="105.4" y="10">2</text>
<text x="155.4" y="10">3</text>
<text x="205.4" y="10">4</text>
<text x="255.4" y="10">5</text>
<text x="305.4" y="10">6</text>
<text x="355.4" y="10">7</text>
<text x="405.4" y="10">8</text>
<text x="455.4" y="10">9</text>
<text x="504.7" y="10">10</text>
<text x="554.7" y="10">11</text>
<text x="22.3" y="36">A</text>
<text x="585.1" y="36">A</text>
<text x="22.3" y="86">B</text>
<text x="585.1" y="86">B</text>
<text x="22.3" y="136">C</text>
<text x="585.1" y="136">C</text>
<text x="534.9" y="148.1">POLITECNICO DI MILANO</text>
<text x="535" y="154.2">C.L. DESIGN DEGLI INTERNI</text>
<text x="535" y="151.2">SCUOLA DEL DESIGN</text>
<text x="535.1" y="158">PROGETTO:</text>
<text x="22.3" y="186">D</text>
<text x="585" y="186">D</text>
<text x="535.1" y="208">CORSO:</text>
<text x="545.3" y="212.9">STRUMENTI E METODI</text>
<text x="549.1" y="216">DEL PROGETTO</text>
<text x="535.1" y="224.7">DOCENTE:</text>
<text x="547.7" y="231.1">MARCO FERRARA</text>
<text x="22.3" y="236">E</text>
<text x="585.1" y="236">E</text>
<text x="535.1" y="241.3">STUDENTI:</text>
<text x="547.8" y="247.8">YLENIA BARBERA</text>
<text x="535.1" y="258">OGGETTO:</text>
<text x="554.5" y="264.4">ABACO</text>
<text x="535.1" y="274.7">NOTE:</text>
<text x="558.6" y="281.1">-</text>
<text x="22.4" y="286">F</text>
<text x="585.1" y="286">F</text>
<text x="535.1" y="291.3">NOME FILE:</text>
<text x="544.7" y="297.5">METOD_099.198.64.dwg</text>
<text x="534.9" y="308.6">VERS</text>
<text x="574.6" y="308.6">DATA</text>
<text x="22.2" y="336">G</text>
<text x="585" y="336">G</text>
<text x="535.1" y="353.6">A</text>
<text x="568.7" y="353.6">2017/05/23</text>
<text x="535.1" y="358.1">TAVOLA NO.:</text>
<text x="568.4" y="358.1">016 DI</text>
<text x="578.4" y="358.1">016</text>
<text x="22.3" y="386">H</text>
<text x="585.1" y="386">H</text>
<text x="535.1" y="400.7">DATA:</text>
<text x="545.1" y="400.6">2017/05/23</text>
<text x="560" y="400.6">SCALA: 1:5 / 1:2</text>
<text x="535" y="403.6">REV:</text>
<text x="545.1" y="403.6">A</text>
<text x="560" y="403.6">FORMATO:</text>
<text x="576.4" y="403.6">A2</text>
<text x="19.6" y="410.4" transform="rotate(-90 19.6 410.4)">DIRECTORY: C:\USERS\YLENIA\DESKTOP\VV-D_4_CUCINA\METOD_099.198.64.DWG | PLOTTED ON: 2017.04.11 | BY USER: 869709</text>
<text x="48.9" y="413.5">1</text>
<text x="105.4" y="413.5">2</text>
<text x="155.4" y="413.5">3</text>
<text x="205.4" y="413.5">4</text>
<text x="255.4" y="413.5">5</text>
<text x="305.4" y="413.5">6</text>
<text x="355.4" y="413.5">7</text>
<text x="405.4" y="413.5">8</text>
<text x="455.4" y="413.5">9</text>
<text x="504.7" y="413.5">10</text>
<text x="531.6" y="412.6">0</text>
<text x="541.6" y="412.6">50mm</text>
<text x="556.6" y="412.6">125mm</text>
<text x="572.2" y="412.6">250mm</text>
</g>
</svg>
